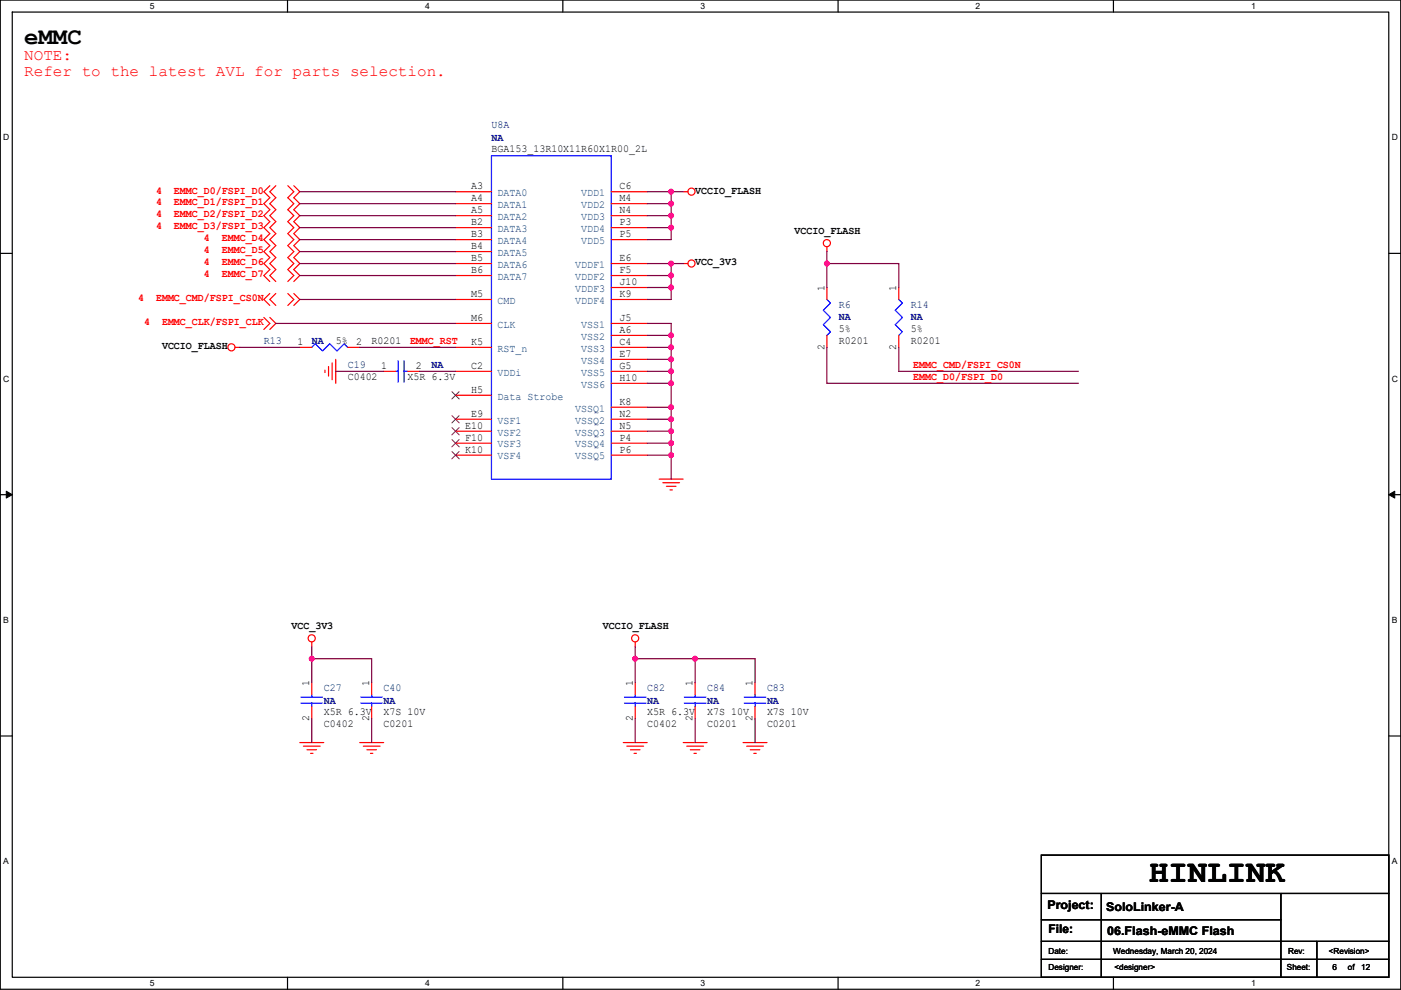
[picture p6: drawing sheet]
<svg xmlns="http://www.w3.org/2000/svg" width="297mm" height="210mm" viewBox="0 0 297 210" stroke-linecap="round" stroke-linejoin="round" font-family="sans-serif">
<path d="M.1 0h296.9v209.8h-296.9zM2.6 2.6h291.8v204.7h-291.8z" fill="none" stroke="#000" stroke-width=".25"/>
<g fill="#fff">
<path d="M31.8 .3h1v2h-1z"/>
<path d="M31.8 207.5h1v2.1h-1z"/>
</g>
<path d="M61 0v2.6M61 207.3v2.5" fill="none" stroke="#000" stroke-width=".25"/>
<g fill="#fff">
<path d="M90.1 .3h1v2h-1z"/>
<path d="M90.1 207.5h1v2.1h-1z"/>
</g>
<path d="M119.3 0v2.6M119.3 207.3v2.5" fill="none" stroke="#000" stroke-width=".25"/>
<g fill="#fff">
<path d="M148.5 .3h1v2h-1z"/>
<path d="M148.5 207.5h1v2.1h-1z"/>
</g>
<path d="M177.7 0v2.6M177.7 207.3v2.5" fill="none" stroke="#000" stroke-width=".25"/>
<g fill="#fff">
<path d="M206.9 .3h1v2h-1z"/>
<path d="M206.9 207.5h1v2.1h-1z"/>
</g>
<path d="M236.1 0v2.6M236.1 207.3v2.5" fill="none" stroke="#000" stroke-width=".25"/>
<g fill="#fff">
<path d="M265.2 .3h1v2h-1z"/>
<path d="M265.2 207.5h1v2.1h-1z"/>
<path d="M.7 28.2h1.3v2h-1.3z"/>
<path d="M295.1 28.2h1.3v2h-1.3z"/>
<path d="M.7 79.3h1.3v2.1h-1.3z"/>
<path d="M295.1 79.3h1.3v2.1h-1.3z"/>
</g>
<path d="M.1 53.7h2.5M294.4 53.7h2.6" fill="none" stroke="#000" stroke-width=".25"/>
<g fill="#fff">
<path d="M.7 130.5h1.2v2h-1.2z"/>
<path d="M295.1 130.5h1.2v2h-1.2z"/>
</g>
<path d="M.1 104.9h2.5M294.4 104.9h2.6" fill="none" stroke="#000" stroke-width=".25"/>
<path d="M1.3 104.2l1.3 .7-1.3 .7zM294.4 104.9l1.3-.7v1.4z" fill="#000" stroke="#000" stroke-width=".21"/>
<g fill="#fff">
<path d="M.7 181.7h1.2v2h-1.2z"/>
<path d="M295.1 181.7h1.2v2h-1.2z"/>
</g>
<path d="M.1 156.1h2.5M294.4 156.1h2.6M220.8 181.4h73.6v25.9h-73.6zM220.8 189.5h73.6M220.8 195.1h50.8M220.8 199.7h73.6M233.5 189.5v17.8M271.6 189.5v17.8M279.2 199.7v7.6M220.8 203.5h73.6" fill="none" stroke="#000" stroke-width=".25"/>
<g fill="none" stroke="#f00" stroke-width=".25">
<path d="M57.2 39.4l-1.3 1.3 1.3 1.2-1.3 1.3 1.3 1.3-1.3 1.2 1.3 1.3-1.3 1.3 1.3 1.3-1.3 1.2 1.3 1.3-1.3 1.3 1.3 1.2-1.3 1.3 1.3 1.3-1.3 1.2 1.3 1.3M58.5 39.4l-1.3 1.3 1.3 1.2-1.3 1.3 1.3 1.3-1.3 1.2 1.3 1.3-1.3 1.3 1.3 1.3-1.3 1.2 1.3 1.3-1.3 1.3 1.3 1.2-1.3 1.3 1.3 1.3-1.3 1.2 1.3 1.3M61 39.4l1.3 1.3-1.3 1.2 1.3 1.3-1.3 1.3 1.3 1.2-1.3 1.3 1.3 1.3-1.3 1.3 1.3 1.2-1.3 1.3 1.3 1.3-1.3 1.2 1.3 1.3-1.3 1.3 1.3 1.2-1.3 1.3M62.3 39.4l1.3 1.3-1.3 1.2 1.3 1.3-1.3 1.3 1.3 1.2-1.3 1.3 1.3 1.3-1.3 1.3 1.3 1.2-1.3 1.3 1.3 1.3-1.3 1.2 1.3 1.3-1.3 1.3 1.3 1.2-1.3 1.3M96.6 48.3h7.6M96.6 40.7h7.6M96.6 43.2h7.6M96.6 45.7h7.6M96.6 50.8h7.6M96.6 53.4h7.6M96.6 55.9h7.6M96.6 58.4h7.6"/>
<path d="M129.6 58.4h7.6M129.6 55.9h7.6M129.6 45.7h7.6M129.6 43.2h7.6M129.6 40.7h7.6M129.6 50.8h7.6M129.6 48.3h7.6M144.8 40.7h1.1M144.8 55.9h1.1M175.3 52.3v1.1M49.8 73.7h1.1M55.9 67.3l1.3 1.3-1.3 1.3"/>
<path d="M57.2 67.3l1.3 1.3-1.3 1.3M57.2 62.3l-1.3 1.2 1.3 1.3M58.5 62.3l-1.3 1.2 1.3 1.3M61 62.3l1.3 1.2-1.3 1.3M62.3 62.3l1.3 1.2-1.3 1.3M63.6 73.7h2.5M68.9 78.5v.5M69.7 77.7v2.1M70.4 77v3.5M71.2 76.2v5.1M73.7 73.7h2.6M81.3 78.8h2.6"/>
<path d="M86.4 78.8h2.6M96.6 73.7h7.6M96.6 78.8h7.6M96.6 63.5h7.6M96.6 68.6h7.6M129.6 63.5h7.6M129.6 76.2h7.6M129.6 61h7.6M129.6 71.1h7.6M129.6 68.6h7.6M129.6 73.7h7.6M129.6 78.8h7.6"/>
<path d="M175.3 61v2.5M175.3 71.1v2.6M190.6 61v2.5M190.6 71.1v2.6M96.6 83.8h7.6M96.6 88.9h7.6M96.6 91.5h7.6M96.6 94h7.6M96.6 96.5h7.6M129.6 94h7.6M129.6 91.5h7.6M129.6 88.9h7.6"/>
<path d="M129.6 86.4h7.6M129.6 96.5h7.6M129.6 81.3h7.6M139.8 101.6h5M140.5 102.4h3.6M141.3 103.1h2M142 103.9h.6M66.1 136.2v1M134.7 136.2v1M63.6 157.5h5M64.3 158.3h3.6M65.1 159h2"/>
<path d="M65.8 159.8h.6M66.1 144.8v2.5M66.1 149.9v2.5M76.3 157.5h5M77 158.3h3.6M77.8 159h2M78.5 159.8h.6M78.8 144.8v2.5M78.8 149.9v2.5M132.1 157.5h5.1M132.9 158.3h3.6M133.7 159h2"/>
<path d="M134.4 159.8h.5M134.7 144.8v2.5M134.7 149.9v2.5M144.8 157.5h5.1M145.6 158.3h3.6M146.4 159h2M147.1 159.8h.5M147.4 144.8v2.5M147.4 149.9v2.5M157.5 157.5h5.1M158.3 158.3h3.6M159.1 159h2"/>
<path d="M159.8 159.8h.5M160.1 144.8v2.5M160.1 149.9v2.5"/>
<circle cx="146.6" cy="40.6" r=".76"/>
<circle cx="146.6" cy="55.9" r=".76"/>
<circle cx="175.3" cy="51.6" r=".76"/>
<circle cx="49.1" cy="73.7" r=".76"/>
<circle cx="66.1" cy="135.4" r=".76"/>
<circle cx="134.7" cy="135.4" r=".76"/>
</g>
<g fill="none" stroke="#00f" stroke-width=".25">
<path d="M104.2 33h25.4v68.6h-25.4zM66.1 73.7l.8-.8 1.5 1.5 1.5-1.5 1.5 1.5 1.6-1.5 .7 .8M83.9 78.8h.5M84.4 76.5v4.5M85.7 78.8h.7M85.7 76.5v4.5M175.3 63.5l.8 .8-1.5 1.5 1.5 1.5-1.5 1.6 1.5 1.5-.8 .7M190.6 63.5l.7 .8-1.5 1.5 1.5 1.5-1.5 1.6 1.5 1.5-.7 .7M63.8 149.1h4.6M63.8 147.8h4.6M66.1 147.3v.5M66.1 149.1v.8"/>
<path d="M76.5 149.1h4.6M76.5 147.8h4.6M78.8 147.3v.5M78.8 149.1v.8M132.4 149.1h4.6M132.4 147.8h4.6M134.7 147.3v.5M134.7 149.1v.8M145.1 149.1h4.6M145.1 147.8h4.6M147.4 147.3v.5M147.4 149.1v.8"/>
<path d="M157.8 149.1h4.6M157.8 147.8h4.6M160.1 147.3v.5M160.1 149.1v.8"/>
</g>
<path d="M95.8 83.1l1.6 1.5M95.8 88.2l1.6 1.5M95.8 90.7l1.6 1.5M95.8 93.2l1.6 1.6M95.8 95.8l1.6 1.5M97.3 83.1l-1.5 1.5M97.3 88.2l-1.5 1.5M97.3 90.7l-1.5 1.5M97.3 93.2l-1.5 1.6M97.3 95.8l-1.5 1.5" fill="none" stroke="#804000" stroke-width=".21"/>
<g fill="none" stroke="#800040" stroke-width=".25">
<path d="M63.6 40.7h33M63.6 43.2h33M63.6 45.7h33M63.6 48.3h33M63.6 50.8h33M63.6 53.4h33M63.6 55.9h33M63.6 58.4h33M137.2 40.7h5.1M137.2 48.3h5.1v2.5h-5.1M137.2 45.7h5.1M137.2 43.2h5.1"/>
<path d="M137.2 58.4h5.1M137.2 55.9h5.1M142.3 45.7v2.6M142.3 55.9v2.5M142.3 58.4v2.6M142.3 43.2v2.5M142.3 40.7v2.5M142.3 55.9h2.5M142.3 40.7h2.5M175.3 53.4v2.5M175.3 55.9v5.1M175.3 55.9h15.3v5.1"/>
<path d="M50.9 73.7h12.7M58.5 68.6h38.1M63.6 63.5h33M71.2 78.8h10.1M76.3 73.7h20.3M89 78.8h7.6M137.2 78.8h5.1M137.2 68.6h5.1v2.5M137.2 61h5.1v2.5h-5.1M137.2 76.2h5.1M137.2 73.7h5.1M137.2 71.1h5.1"/>
<path d="M142.3 76.2v2.6M142.3 78.8v2.5M142.3 71.1v2.6M142.3 73.7v2.5M175.3 73.7v7.6h53.4M190.6 73.7v5.1h38.1M137.2 91.5h5.1M137.2 86.4h5.1M137.2 88.9h5.1M137.2 96.5h5.1M137.2 94h5.1M137.2 81.3h5.1"/>
<path d="M142.3 81.3v5.1M142.3 91.5v10.1M142.3 86.4v2.5M142.3 88.9v2.6M66.1 139.7h12.7v5.1M66.1 137.2v7.6M134.7 137.2v2.5M134.7 139.7h12.7M134.7 139.7v5.1M147.4 139.7h12.7v5.1M147.4 139.7v5.1M66.1 152.4v5.1"/>
<path d="M78.8 152.4v5.1M134.7 152.4v5.1M147.4 152.4v5.1M160.1 152.4v5.1"/>
</g>
<g fill="#f0f" stroke="#f0f" stroke-width=".25">
<circle cx="142.3" cy="40.6" r=".5"/>
<circle cx="142.3" cy="81.3" r=".5"/>
<circle cx="142.3" cy="78.7" r=".5"/>
<circle cx="142.3" cy="48.3" r=".5"/>
<circle cx="142.3" cy="45.7" r=".5"/>
<circle cx="142.3" cy="91.4" r=".5"/>
<circle cx="142.3" cy="88.9" r=".5"/>
<circle cx="142.3" cy="86.4" r=".5"/>
<circle cx="142.3" cy="73.7" r=".5"/>
<circle cx="142.3" cy="71.1" r=".5"/>
<circle cx="142.3" cy="43.2" r=".5"/>
<circle cx="142.3" cy="61" r=".5"/>
<circle cx="142.3" cy="76.2" r=".5"/>
<circle cx="142.3" cy="58.4" r=".5"/>
<circle cx="142.3" cy="55.9" r=".5"/>
<circle cx="142.3" cy="96.5" r=".5"/>
<circle cx="142.3" cy="94" r=".5"/>
<circle cx="175.3" cy="55.9" r=".5"/>
<circle cx="66.1" cy="139.7" r=".5"/>
<circle cx="134.7" cy="139.7" r=".5"/>
<circle cx="147.4" cy="139.7" r=".5"/>
</g>
<text font-size="6.9" x="243.6" y="187.1">HINLINK</text>
<text font-size="5.1" x="5.1" y="9.4">eMMC</text>
<g font-size="3.3" fill="#f00">
<text x="5.1" y="12.8">NOTE:</text>
<text x="5.1" y="16.1">Refer to the latest AVL for parts selection.</text>
</g>
<g font-size="2.5">
<text x="222.1" y="192.9">Project:</text>
<text x="222.3" y="198">File:</text>
<text x="234.5" y="193.1">SoloLinker-A</text>
<text x="234.8" y="198.2">06.Flash-eMMC Flash</text>
</g>
<g font-size="2.3" fill="#000080">
<text x="104.2" y="27.2">U8A</text>
<text x="104.2" y="29.9">NA</text>
<text x="177.9" y="65.3">R6</text>
<text x="193.1" y="65.3">R14</text>
<text x="177.9" y="68">NA</text>
<text x="193.1" y="68">NA</text>
<text x="55.9" y="73">R13</text>
<text x="66.1" y="73">NA</text>
<text x="73.7" y="78">C19</text>
<text x="91.5" y="78.1">NA</text>
<text x="68.6" y="146.6">C27</text>
<text x="68.6" y="149.2">NA</text>
<text x="81.3" y="146.6">C40</text>
<text x="81.3" y="149.2">NA</text>
<text x="137.2" y="146.6">C82</text>
<text x="137.2" y="149.2">NA</text>
<text x="149.9" y="146.6">C84</text>
<text x="149.9" y="149.2">NA</text>
<text x="162.6" y="146.6">C83</text>
<text x="162.6" y="149.2">NA</text>
</g>
<g font-size="2.3">
<text x="104.2" y="32.3">BGA153_13R10X11R60X1R00_2L</text>
<text x="99.9" y="40.1">A3</text>
<text x="131.4" y="40.1">C6</text>
<text x="147.4" y="41">VCCIO_FLASH</text>
<text x="99.9" y="47.8">B2</text>
<text x="99.9" y="42.7">A4</text>
<text x="99.9" y="45.2">A5</text>
<text x="131.4" y="45.2">N4</text>
<text x="131.4" y="42.7">M4</text>
<text x="131.4" y="47.8">P3</text>
<text x="99.9" y="50.3">B3</text>
<text x="99.9" y="52.8">B4</text>
<text x="131.4" y="50.3">P5</text>
<text x="168.5" y="49.7">VCCIO_FLASH</text>
<text x="99.9" y="55.4">B5</text>
<text x="99.9" y="57.9">B6</text>
<text x="131.4" y="57.9">F5</text>
<text x="131.4" y="55.4">E6</text>
<text x="147.4" y="56.3">VCC_3V3</text>
<text x="99.9" y="63">M5</text>
<text x="131.4" y="63">K9</text>
<text x="131.4" y="60.5">J10</text>
<text x="174.8" y="61.7" transform="rotate(-90 174.8 61.7)">1</text>
<text x="190" y="61.7" transform="rotate(-90 190 61.7)">1</text>
<text x="99.9" y="68.1">M6</text>
<text x="131.4" y="70.6">A6</text>
<text x="131.4" y="68.1">J5</text>
<text x="177.9" y="70.4">5%</text>
<text x="193.1" y="70.4">5%</text>
<text x="34.4" y="74.1">VCCIO_FLASH</text>
<text x="63.1" y="73.2">1</text>
<text x="71.2" y="73">5%</text>
<text x="75.5" y="73.2">2</text>
<text x="78.8" y="73">R0201</text>
<text x="99.9" y="73.2">K5</text>
<text x="131.4" y="75.7">E7</text>
<text x="131.4" y="73.2">C4</text>
<text x="174.8" y="74.2" transform="rotate(-90 174.8 74.2)">2</text>
<text x="177.9" y="73">R0201</text>
<text x="190" y="74.2" transform="rotate(-90 190 74.2)">2</text>
<text x="193.1" y="73">R0201</text>
<text x="73.7" y="80.6">C0402</text>
<text x="80.8" y="78.2">1</text>
<text x="86.4" y="80.6">X5R 6.3V</text>
<text x="88.2" y="78.2">2</text>
<text x="99.9" y="78.2">C2</text>
<text x="99.9" y="83.3">H5</text>
<text x="131.4" y="78.2">G5</text>
<text x="131.4" y="80.8">H10</text>
<text x="99.9" y="88.4">E9</text>
<text x="131.4" y="88.4">N2</text>
<text x="131.4" y="85.9">K8</text>
<text x="98.6" y="90.9">E10</text>
<text x="98.6" y="93.5">F10</text>
<text x="131.4" y="93.5">P4</text>
<text x="131.4" y="90.9">N5</text>
<text x="98.6" y="96">K10</text>
<text x="131.4" y="96">P6</text>
<text x="61.8" y="133.5">VCC_3V3</text>
<text x="127.8" y="133.5">VCCIO_FLASH</text>
<text x="65.6" y="145.6" transform="rotate(-90 65.6 145.6)">1</text>
<text x="78.3" y="145.6" transform="rotate(-90 78.3 145.6)">1</text>
<text x="134.2" y="145.6" transform="rotate(-90 134.2 145.6)">1</text>
<text x="146.9" y="145.6" transform="rotate(-90 146.9 145.6)">1</text>
<text x="159.6" y="145.6" transform="rotate(-90 159.6 145.6)">1</text>
<text x="65.6" y="152.9" transform="rotate(-90 65.6 152.9)">2</text>
<text x="68.6" y="154.2">C0402</text>
<text x="68.6" y="151.7">X5R 6.3V</text>
<text x="78.3" y="152.9" transform="rotate(-90 78.3 152.9)">2</text>
<text x="81.3" y="154.2">C0201</text>
<text x="81.3" y="151.7">X7S 10V</text>
<text x="134.2" y="152.9" transform="rotate(-90 134.2 152.9)">2</text>
<text x="137.2" y="154.2">C0402</text>
<text x="137.2" y="151.7">X5R 6.3V</text>
<text x="146.9" y="152.9" transform="rotate(-90 146.9 152.9)">2</text>
<text x="149.9" y="154.2">C0201</text>
<text x="149.9" y="151.7">X7S 10V</text>
<text x="159.6" y="152.9" transform="rotate(-90 159.6 152.9)">2</text>
<text x="162.6" y="154.2">C0201</text>
<text x="162.6" y="151.7">X7S 10V</text>
</g>
<g font-size="2.3" fill="#f00">
<text x="33.1" y="41">4</text>
<text x="36.9" y="41">EMMC_D0/FSPI_D0</text>
<text x="33.1" y="46.1">4</text>
<text x="33.1" y="43.6">4</text>
<text x="36.9" y="46.1">EMMC_D2/FSPI_D2</text>
<text x="36.9" y="43.6">EMMC_D1/FSPI_D1</text>
<text x="33.1" y="48.7">4</text>
<text x="36.9" y="48.7">EMMC_D3/FSPI_D3</text>
<text x="43.2" y="53.7">4</text>
<text x="43.2" y="51.2">4</text>
<text x="47.1" y="53.7">EMMC_D5</text>
<text x="47.1" y="51.2">EMMC_D4</text>
<text x="43.2" y="56.3">4</text>
<text x="43.2" y="58.8">4</text>
<text x="47.1" y="56.3">EMMC_D6</text>
<text x="47.1" y="58.8">EMMC_D7</text>
<text x="29.3" y="63.9">4</text>
<text x="33.1" y="63.9">EMMC_CMD/FSPI_CS0N</text>
<text x="30.5" y="69">4</text>
<text x="34.4" y="69">EMMC_CLK/FSPI_CLK</text>
<text x="86.9" y="73.1">EMMC_RST</text>
<text x="193.6" y="78.1">EMMC_CMD/FSPI_CS0N</text>
<text x="193.6" y="80.7">EMMC_D0/FSPI_D0</text>
</g>
<g font-size="2.3" fill="#004080">
<text x="105.5" y="41.6">DATA0</text>
<text x="123.3" y="41.6">VDD1</text>
<text x="105.5" y="44.1">DATA1</text>
<text x="105.5" y="46.7">DATA2</text>
<text x="123.3" y="46.7">VDD3</text>
<text x="123.3" y="44.1">VDD2</text>
<text x="105.5" y="49.2">DATA3</text>
<text x="105.5" y="51.7">DATA4</text>
<text x="123.3" y="51.7">VDD5</text>
<text x="123.3" y="49.2">VDD4</text>
<text x="105.5" y="54.3">DATA5</text>
<text x="105.5" y="56.8">DATA6</text>
<text x="105.5" y="59.4">DATA7</text>
<text x="122" y="59.4">VDDF2</text>
<text x="122" y="56.8">VDDF1</text>
<text x="105.5" y="64.4">CMD</text>
<text x="122" y="64.4">VDDF4</text>
<text x="122" y="61.9">VDDF3</text>
<text x="105.5" y="69.5">CLK</text>
<text x="123.3" y="69.5">VSS1</text>
<text x="105.5" y="74.6">RST_n</text>
<text x="123.3" y="77.1">VSS4</text>
<text x="123.3" y="72.1">VSS2</text>
<text x="123.3" y="74.6">VSS3</text>
<text x="105.5" y="79.7">VDDi</text>
<text x="123.3" y="79.7">VSS5</text>
<text x="123.3" y="82.2">VSS6</text>
<text x="105.5" y="84.8">Data Strobe</text>
<text x="105.5" y="89.8">VSF1</text>
<text x="122" y="89.8">VSSQ2</text>
<text x="122" y="87.3">VSSQ1</text>
<text x="105.5" y="92.4">VSF2</text>
<text x="105.5" y="94.9">VSF3</text>
<text x="122" y="94.9">VSSQ4</text>
<text x="122" y="92.4">VSSQ3</text>
<text x="105.5" y="97.5">VSF4</text>
<text x="122" y="97.5">VSSQ5</text>
</g>
<g font-size="1.8">
<text x="31.8" y="1.9">5</text>
<text x="90.1" y="1.9">4</text>
<text x="148.5" y="1.9">3</text>
<text x="206.9" y="1.9">2</text>
<text x="265.2" y="1.9">1</text>
<text x=".7" y="29.8">D</text>
<text x="295.1" y="29.8">D</text>
<text x=".7" y="81">C</text>
<text x="295.1" y="81">C</text>
<text x=".7" y="132.1">B</text>
<text x="295.1" y="132.1">B</text>
<text x=".7" y="183.3">A</text>
<text x="295.1" y="183.3">A</text>
<text x="222.3" y="202.3">Date:</text>
<text x="236" y="202.3">Wednesday, March 20, 2024</text>
<text x="273.1" y="202.3">Rev:</text>
<text x="281.7" y="202.3">&lt;Revision&gt;</text>
<text x="31.8" y="209.2">5</text>
<text x="90.1" y="209.2">4</text>
<text x="148.5" y="209.2">3</text>
<text x="206.9" y="209.2">2</text>
<text x="222.3" y="205.8">Designer:</text>
<text x="236.3" y="205.8">&lt;designer&gt;</text>
<text x="265.2" y="209.2">1</text>
<text x="272.9" y="205.8">Sheet:</text>
<text x="282.5" y="205.8">6</text>
<text x="285.8" y="205.8">of</text>
<text x="288.6" y="205.8">12</text>
</g>
</svg>
